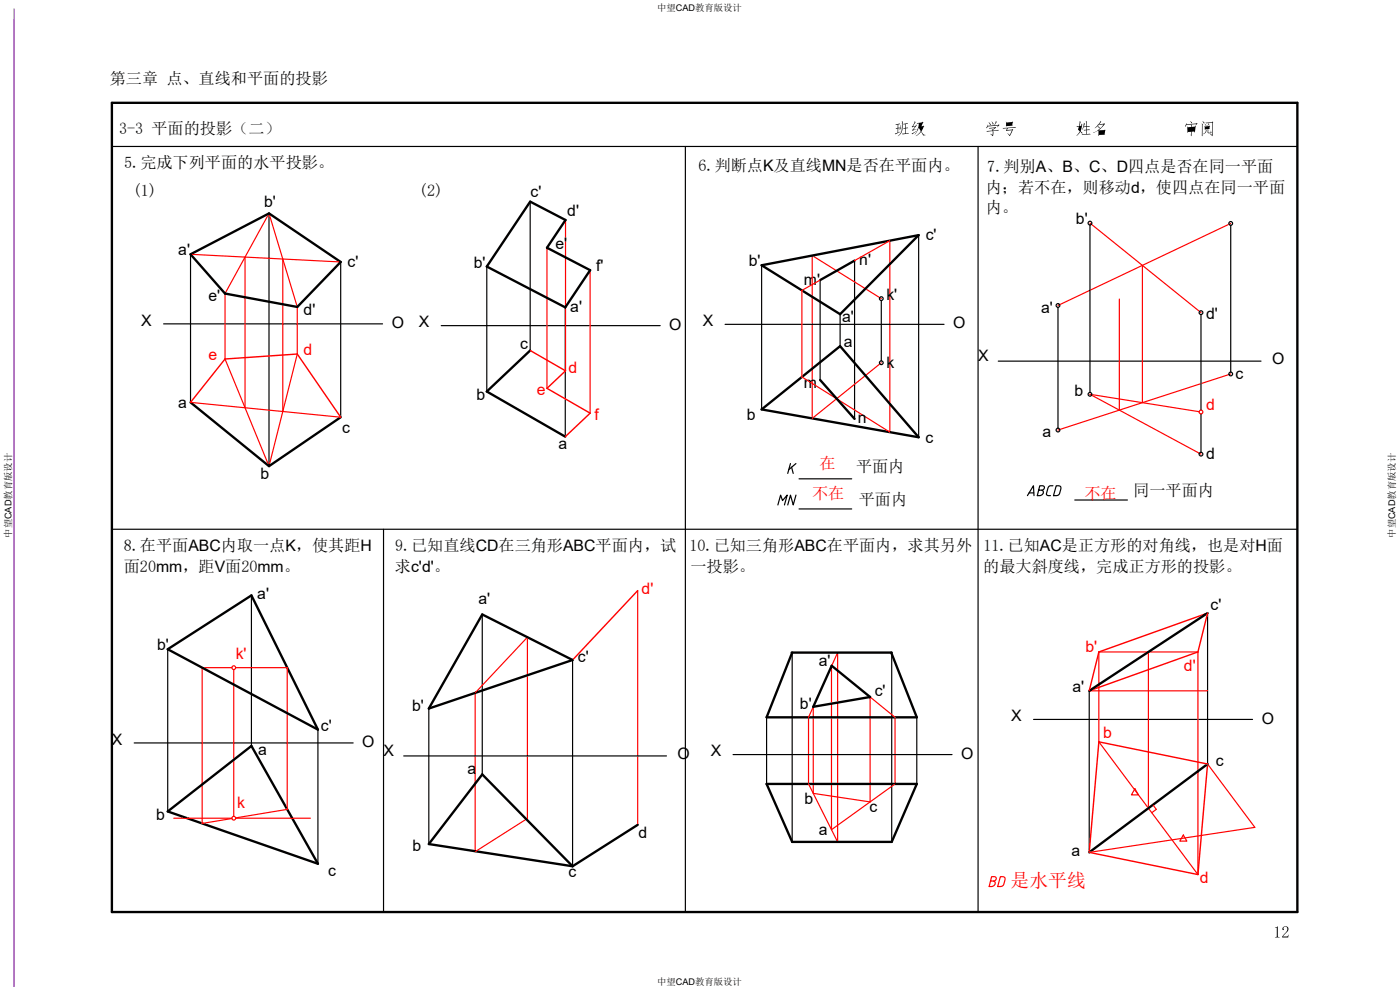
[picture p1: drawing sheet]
<svg xmlns="http://www.w3.org/2000/svg" width="297mm" height="210mm" viewBox="0 0 297 210" stroke-linecap="round" stroke-linejoin="round" font-family="sans-serif">
<g fill="none" stroke="#000" stroke-width=".25">
<path d="M23.7 31.1h251.5M145.4 31.1v162.4M207.5 31.1v162.4M40.4 53.9v31.5M57.1 45.3v53.6M72.3 55.6v32.9M103.3 56.5v26.5M112.5 42.8v31.5M161.6 56.3v30.5M174 59.4v21.2M181.3 55.3v33.6M194.9 49.9v42.9"/>
<path d="M231.2 47.7v35.5M261.1 47.8v31.1M93.6 69.1h46.5M119.9 65.2v27.4M153.8 68.8h46.5M178.2 66.6v6.8M187 63.7v12.8M211.8 76.6h55.7M224.4 65.2v25.6M254.8 66.7v20.3M254.8 87.8v8.1M23.7 112.3h251.5"/>
<path d="M81.4 112.3v81.2M228 106.1h11.2M35.6 137.7v34.4M53.3 126.3v31.9M102.3 130.3v34M121.5 140v43.8M168.1 138.4v40.2M189.2 138.4v40.2M256.2 130.1v32M28.5 157.6h46.4M67.4 154.8v28.4M91 150.3v28.7"/>
<path d="M162.6 152.2v14.1M194.5 152.2v14.1M219.3 152.6h46.4M231.1 146.5v34.3M85.6 160.4h55.8M155.5 160.1h46.5"/>
<circle cx="231.2" cy="47.3" r=".4"/>
<circle cx="261.1" cy="47.4" r=".4"/>
<circle cx="187" cy="63.3" r=".4"/>
<circle cx="187" cy="76.9" r=".4"/>
<circle cx="224.4" cy="64.8" r=".4"/>
<circle cx="254.8" cy="66.3" r=".4"/>
<circle cx="261.1" cy="79.3" r=".4"/>
<circle cx="224.4" cy="91.2" r=".4"/>
<circle cx="231.2" cy="83.6" r=".4"/>
<circle cx="254.8" cy="96.3" r=".4"/>
</g>
<!-- layer: 0 -->
<g fill="#000">
<path d="M189.9 26.4l1-.2 .1 .1-.4 .1v.7l.2-.1 .1 .2h-.3l-.1 .9 .5-.1-1 .5-.2-.2 .6-.2v-.8h-.3l-.1-.1 .4-.1v-.7l-.3 .1z" fill-rule="evenodd"/>
<path d="M191.1 26.5l.1 .4-.3 .6-.1-.2z" fill-rule="evenodd"/>
<path d="M191.3 25.7l.3 .2-.1 .7a2.44 2.44 0 0 1-1 2.3 3.2 3.2 0 0 0 .8-3.2z" fill-rule="evenodd"/>
<path d="M191.6 26.3l.9-.2 .1 .1-.5 .1v.8l.4-.1 .2 .2-.6 .1v1l.6-.1 .1 .1-1.3 .2-.2-.2h.7v-1l-.4-.1 .4-.1v-.7z" fill-rule="evenodd"/>
<path d="M193.4 28.3l1-.4-.8 .6z" fill-rule="evenodd"/>
<path d="M194 25.7l.2 .3-.5 .8 .5-.1 .1-.3 .2 .3-.8 .8 .8-.1-.9 .3-.1-.2 .6-.7-.6 .2-.1-.2 .4-.4z" fill-rule="evenodd"/>
<path d="M194.5 26.1l1.1-.1 .1-.2 .2 .2-.4 .8 .4-.2 .2 .2-.6 1.1 .5 .7 .3 .1h-.5l-.4-.8-.7 .8-.4 .1a1.29 1.29 0 0 0 1-1.1l-.4-.6a2.22 2.22 0 0 1-.9 1.4l.4-.5 .5-1.1v-.7l-.3 .1z" fill-rule="evenodd"/>
<path d="M195 26.2l.6-.1-.4 .7 .2 .2 .4-.1-.4 .8-.4-.7-.1 .1 .2-.8z" fill-rule="evenodd"/>
<path d="M209.5 26.4v.3l1.4-.1 .4-.9 .2 .2-.5 .7 .8-.1 .1-.1 .1 .1-.4 .5 .1-.4-2.2 .2-.2 .4-.1-.2z" fill-rule="evenodd"/>
<path d="M209.7 25.9l.5 .5-.1 .2z" fill-rule="evenodd"/>
<path d="M210.4 25.8l.4 .4-.2 .3z" fill-rule="evenodd"/>
<path d="M209.8 27.1l1.4-.2 .1 .2-.6 .6 1.1-.2 .1 .2-1.2 .1-.1 1.1-.5-.5 .4 .2 .1-.8-1.2 .1-.2-.1 1.3-.1-.1-.3 .2 .1 .4-.3-1.1 .1z" fill-rule="evenodd"/>
<path d="M213.4 25.8l.1 .2 1.2-.1 .1-.1 .1 .1-.2 .6 .2 .2-1.3 .1-.2-.2z" fill-rule="evenodd"/>
<path d="M213.6 26.1l1.1-.1-.1 .5-1 .1z" fill-rule="evenodd"/>
<path d="M212.7 27.1l2.7-.2 .2 .2-1.8 .1-.2 .4 1.2-.2 .2 .1-.8 1.4-.5-.6 .5 .3 .5-1-1.2 .2-.1-.2 .2-.4a.79 .79 0 0 1-.9-.1z" fill-rule="evenodd"/>
<path d="M229.1 25.7l.2 .2-.3 .8h.4v-.5l.2 .2-.4 1.4 .4 .4v.2l-.4-.4-.6 .7-.2 .1a1.12 1.12 0 0 0 .6-1l-.3-.3 .2-.6-.4 .1-.1-.2 .5-.1z" fill-rule="evenodd"/>
<path d="M229 26.8h.4l-.3 .9-.3-.2z" fill-rule="evenodd"/>
<path d="M229.9 26.1l.3 .2-.3 .5h.5v-1.2l.2 .3-.1 .9 .6-.1 .1 .2h-.7v.6l.6-.1 .1 .2h-.7v.8h.7l.2 .1-.9 .1a.89 .89 0 0 1-1-.1l.9-.1v-.8l-.4 .1-.1-.2h.5v-.6h-.5l-.4 .6z" fill-rule="evenodd"/>
<path d="M233.4 25.7l.2 .2-.4 .5 1.1-.3 .1 .2-1.3 1.3 1.3-.1 .1 .1-.2 .9 .2 .1h-1.3l-.1 .3-.1-.3v-.9l-1.1 .5a4.8 4.8 0 0 0 2.2-1.8l-.8 .1-.1-.1-.3 .3 .4 .3-.1 .3-.4-.5-.5 .4z" fill-rule="evenodd"/>
<path d="M233.2 27.8l1.1-.1-.1 .8h-1z" fill-rule="evenodd"/>
<path d="M252 27.1h.7v.3h-.6l.2 .2 .4-.1v.3l-.7 .1z" fill-rule="evenodd"/>
<path d="M252.5 25.7l.4 .3-.1 .2z" fill-rule="evenodd"/>
<path d="M251.6 26.1l.1 .3 2.1-.2 .1-.1 .2 .1-.5 .4 .2-.3-1.1 .1 .2 .2-.1 .3 .8-.2 .1 .2-.3 1.2-.1-.2h-.5l-.1 1-.1-.3 .1-.6h-.7v.2l-.1-.2-.1-1.2 .2 .2 .7-.1-.1-.5-.9 .1-.2 .4-.1-.2z" fill-rule="evenodd"/>
<path d="M252.8 27.1l.7-.1-.1 .9-.2-.2-.4 .1v-.3l.5-.1h-.5z" fill-rule="evenodd"/>
<path d="M254.9 26.2l.3 .2-.1 2.5-.2-.3z" fill-rule="evenodd"/>
<path d="M255.1 25.7l.4 .3-.1 .2z" fill-rule="evenodd"/>
<path d="M255.7 27l.8-.1-.1 .4h-.7z" fill-rule="evenodd"/>
<path d="M255.5 26.7l.1 .1 1-.2 .1 .2v.6l-1 .1z" fill-rule="evenodd"/>
<path d="M255.6 26.3l.3 .3-.1 .1z" fill-rule="evenodd"/>
<path d="M255.8 27.5l.2 .2a.93 .93 0 0 1-.8 .8v-.1a.74 .74 0 0 0 .6-.8z" fill-rule="evenodd"/>
<path d="M256.4 26.1l.2 .3-.4 .3z" fill-rule="evenodd"/>
<path d="M256.2 27.5l.2 .1v.5h.5v-.4l.2 .5-.8 .1z" fill-rule="evenodd"/>
<path d="M255.7 26l1.4-.1 .1-.1 .2 .1-.2 3-.5-.5 .4 .2 .1-2.6-1.3 .2z" fill-rule="evenodd"/>
<path d="M270.5 196.7l.6-.2v2.1l.4 .3h-1l.4-.3v-1.7z" fill-rule="evenodd"/>
<path d="M272.2 196.7a.68 .68 0 0 1 1 0 .68 .68 0 0 1-.2 1l-.8 1h.8l.4-.4-.1 .6h-1.3v-.3l.7-.7a.69 .69 0 0 0 .4-.7 .69 .69 0 0 0-.5-.6 .41 .41 0 0 0-.3 .6h-.2z" fill-rule="evenodd"/>
</g>
<g fill="none" stroke="#000" stroke-width=".5">
<path d="M23.7 21.8h251.5v171.7h-251.5zM40.4 53.9l16.7-8.6 15.2 10.3-9.2 9.5-15.4-2.8zM112.5 42.8l7.5 3.9-4 5.9 9.2 4.7-5.3 7.9-16.6-8.7zM161.6 56.3l33.3-6.4-16.7 16.7zM181.3 55.3l-7.3 4.1M112.5 74.3l-9.2 8.7 16.6 9.6M40.4 85.4l16.7 13.5 15.2-10.4M161.6 86.8l16.6-13.4 16.7 19.4zM174 80.6l7.3 8.3M35.6 137.7l17.7-11.4 14.1 28.5zM102.3 130.3l19.2 9.7-30.5 10.3zM167.9 138.4h21.3"/>
<path d="M168.1 138.4l-5.5 13.8h31.9l-5.4-13.8M256.2 130.1l-25.1 16.4M176.4 141.2l8.2 6.6-12.1 2.1zM35.6 172.1l17.7-13.9 14.1 25zM102.3 164.3l19.2 19.5-30.5-4.8zM135.3 175l-13.8 8.8M162.6 166.3h31.9l-5.3 12.3h-21.1zM256.2 162.1l-25.1 18.7"/>
</g>
<path d="M3 1.9v207.3" fill="none" stroke="#a15cb8" stroke-width=".25"/>
<g fill="none" stroke="#000" stroke-width=".25">
<path d="M34.7 68.7h46.5M167.7 98.3l-.6 2.1M167.9 99.1l.4 1.3M168.9 98.3l-1.6 1.3M165 107.1l.6-2.1 .4 1.2 1-1.2-.6 2.1M168.9 105l-.6 2.1-.6-2.1-.6 2.1M169.5 108h11.2M169.5 101.6h11.2M218 105.1l1.2-2.1 .2 2.1M218.3 104.6h1M220.4 104l.9-.1 .3-.4-.1-.3-.3-.2h-.6l-.5 2.1h.7a.57 .57 0 0 0 .5-.5 .57 .57 0 0 0-.3-.6M223.4 103h-.7l-.3 .3-.4 1.5 .2 .3h.6"/>
<path d="M224.1 103l.9 .2 .1 .5-.3 1-.4 .4h-.9z"/>
</g>
<g fill="none" stroke="#f00" stroke-width=".25">
<path d="M40.4 53.9l31.9 1.7M52 54.5v32M57.1 45.3l6 19.8v10l-6 23.8-9.4-22.7v-13.9zM60 54.9v32.4M116 52.6v29.8M120 46.7v32M125.2 57.3v30.3M181.3 55.3l7.5-4.2v40.6l-18.7-11.7v-18.4l3.9-2.2M231.2 47.3l23.6 19M242.4 56.3v29.1M261.1 47.4l-36.7 17.4M187 63.3l-14.7-9.1v34.6l14.7-11.9"/>
<path d="M237.5 63.4v23.6M261.1 79.3l-36.7 11.9M40.4 85.4l31.9 3.1M254.4 87.3l-23.2-3.7 23.6 12.7M135.3 125.3v49.7M233.1 138.3h21v47.2l-21-28.1zM243.6 138.3v33.1M49.2 141.6h-6.3v33.1l6.3-1.1M49.6 142v31.2M50 141.6h10.9v30.1l-10.9 1.8M176.4 141.2l1.3-2.8v40.2l-6.2-12.3v-14.1l1-2.3v18.4l12.1 1.8v-22.3l5.3 4.4v14.1l-13.5 9.7v-34.7M231.1 146.5h25.1"/>
<path d="M36.9 173.6h12.3M50 173.6h15.8M111.6 173.8l-10.8 6.9v-33.7l11.1-11.8v38.8M240.8 167.3l.7 1.3h-1.5zM244.6 170.7l.7 1-1 .7M251 177.1l.8 1.3h-1.5zM256.2 162.1l10 13.4-35.1 5.3M210.2 186.9l.9-.1 .3-.4-.1-.3-.3-.1h-.6l-.6 2.1 .8-.1a.57 .57 0 0 0 .5-.5 .57 .57 0 0 0-.3-.6M212.2 186h.8l.2 .1v.5l-.4 1.2-.2 .2-1 .1z"/>
<circle cx="254.8" cy="87.4" r=".4"/>
<circle cx="49.6" cy="141.6" r=".4"/>
<circle cx="49.6" cy="173.6" r=".4"/>
</g>
<path d="M112.5 74.3l7.5 4.4-4 3.7 9.2 5.2-5.3 5M40.4 85.4l7.3-9.2 15.4-1.1 9.2 13.4M135.3 125.3l-13.8 14.7M233.1 138.3l23.1-8.2-2.1 8.2-23 8.2zM233.1 157.4l23.1 4.7-2.1 23.4-23-4.7z" fill="none" stroke="#f00" stroke-width=".3"/>
<text font-size="4" fill="#f00" x="214.4" y="188.2">是水平线</text>
<g font-size="3.4">
<text x="23.3" y="17.7">第三章 点、直线和平面的投影</text>
<text x="25.3" y="28.5">3-3 平面的投影（二）</text>
<text x="26.4" y="35.6">5.完成下列平面的水平投影。</text>
<text x="28.2" y="41.5">(1)</text>
<text x="88.9" y="41.5">(2)</text>
<text x="148.2" y="36.3">6.判断点K及直线MN是否在平面内。</text>
<text x="209.1" y="40.8">内；若不在，则移动d，使四点在同一平面</text>
<text x="209.5" y="36.4">7.判别A、B、C、D四点是否在同一平面</text>
<text x="209.1" y="45.3">内。</text>
<text x="181.6" y="100.1">平面内</text>
<text x="182.2" y="107.2">平面内</text>
<text x="240.4" y="105.2">同一平面内</text>
<text x="26.3" y="116.9">8.在平面ABC内取一点K，使其距H</text>
<text x="83.8" y="116.9">9.已知直线CD在三角形ABC平面内，试</text>
<text x="146.3" y="116.9">10.已知三角形ABC在平面内，求其另外</text>
<text x="208.6" y="116.9">11.已知AC是正方形的对角线，也是对H面</text>
<text x="26.3" y="121.3">面20mm，距V面20mm。</text>
<text x="83.8" y="121.3">求c'd'。</text>
<text x="146.5" y="121.3">一投影。</text>
<text x="208.6" y="121.3">的最大斜度线，完成正方形的投影。</text>
</g>
<g font-size="3.4" fill="#f00">
<text x="173.9" y="99.5">在</text>
<text x="172.3" y="105.9">不在</text>
<text x="230.1" y="105.8">不在</text>
</g>
<g font-size="3.3">
<text x="112.5" y="41.7">c'</text>
<text x="56" y="44">b'</text>
<text x="120.3" y="45.8">d'</text>
<text x="228.3" y="47.5">b'</text>
<text x="117.9" y="52.8">e'</text>
<text x="196.4" y="51">c'</text>
<text x="37.8" y="54.2">a'</text>
<text x="73.7" y="56.6">c'</text>
<text x="100.5" y="56.8">b'</text>
<text x="126.5" y="57.5">f'</text>
<text x="158.8" y="56.5">b'</text>
<text x="182.3" y="56.2">n'</text>
<text x="44.2" y="63.8">e'</text>
<text x="170.6" y="60.5">m'</text>
<text x="188" y="63.7">k'</text>
<text x="30" y="69.1">X</text>
<text x="64.4" y="66.9">d'</text>
<text x="83.1" y="69.6">O</text>
<text x="88.9" y="69.5">X</text>
<text x="121" y="66.3">a'</text>
<text x="142" y="70">O</text>
<text x="149.1" y="69.2">X</text>
<text x="178.7" y="68.2">a'</text>
<text x="202.2" y="69.7">O</text>
<text x="220.8" y="66.4">a'</text>
<text x="255.9" y="67.6">d'</text>
<text x="110.3" y="74.1">c</text>
<text x="179" y="73.6">a</text>
<text x="188" y="78">k</text>
<text x="207.5" y="76.7">X</text>
<text x="269.9" y="77.2">O</text>
<text x="170.6" y="82.3">m</text>
<text x="262.1" y="80.4">c</text>
<text x="37.8" y="86.6">a</text>
<text x="101.1" y="84.9">b</text>
<text x="158.4" y="89">b</text>
<text x="182" y="89.8">n</text>
<text x="227.9" y="84">b</text>
<text x="72.6" y="91.8">c</text>
<text x="118.5" y="95.3">a</text>
<text x="196.3" y="94">c</text>
<text x="221.2" y="92.8">a</text>
<text x="55.3" y="101.6">b</text>
<text x="255.9" y="97.4">d</text>
<text x="54.6" y="127.1">a'</text>
<text x="101.5" y="128.2">a'</text>
<text x="256.8" y="129.5">c'</text>
<text x="33.3" y="137.8">b'</text>
<text x="122.6" y="140.4">c'</text>
<text x="173.7" y="141.3">a'</text>
<text x="185.6" y="147.6">c'</text>
<text x="227.5" y="146.8">a'</text>
<text x="68.1" y="155">c'</text>
<text x="87.4" y="150.9">b'</text>
<text x="169.7" y="150.3">b'</text>
<text x="214.5" y="153">X</text>
<text x="267.7" y="153.5">O</text>
<text x="23.7" y="158">X</text>
<text x="54.7" y="160.2">a</text>
<text x="76.9" y="158.5">O</text>
<text x="81.3" y="160.4">X</text>
<text x="143.7" y="160.9">O</text>
<text x="150.8" y="160.4">X</text>
<text x="203.9" y="160.9">O</text>
<text x="99.2" y="164.2">a</text>
<text x="257.9" y="162.5">c</text>
<text x="33.2" y="173.9">b</text>
<text x="170.7" y="170.5">b</text>
<text x="184.4" y="172.3">c</text>
<text x="135.5" y="177.8">d</text>
<text x="173.7" y="177.1">a</text>
<text x="69.6" y="185.9">c</text>
<text x="87.5" y="180.4">b</text>
<text x="227.3" y="181.5">a</text>
<text x="120.6" y="186.1">c</text>
</g>
<g font-size="3.3" fill="#f00">
<text x="44.2" y="76.4">e</text>
<text x="64.4" y="75.4">d</text>
<text x="113.9" y="83.8">e</text>
<text x="120.6" y="79.2">d</text>
<text x="126.1" y="89">f</text>
<text x="255.9" y="87">d</text>
<text x="136.1" y="125.9">d'</text>
<text x="50" y="139.8">k'</text>
<text x="230.3" y="138.2">b'</text>
<text x="251.2" y="142.4">d'</text>
<text x="234" y="156.5">b</text>
<text x="50.3" y="171.5">k</text>
<text x="254.5" y="187.3">d</text>
</g>
<g font-size="2">
<text x="139.4" y="2.4">中望CAD教育版设计</text>
<text x="2.4" y="114.1" transform="rotate(-90 2.4 114.1)">中望CAD教育版设计</text>
<text x="296" y="114.1" transform="rotate(-90 296 114.1)">中望CAD教育版设计</text>
<text x="139.4" y="209">中望CAD教育版设计</text>
</g>
</svg>
